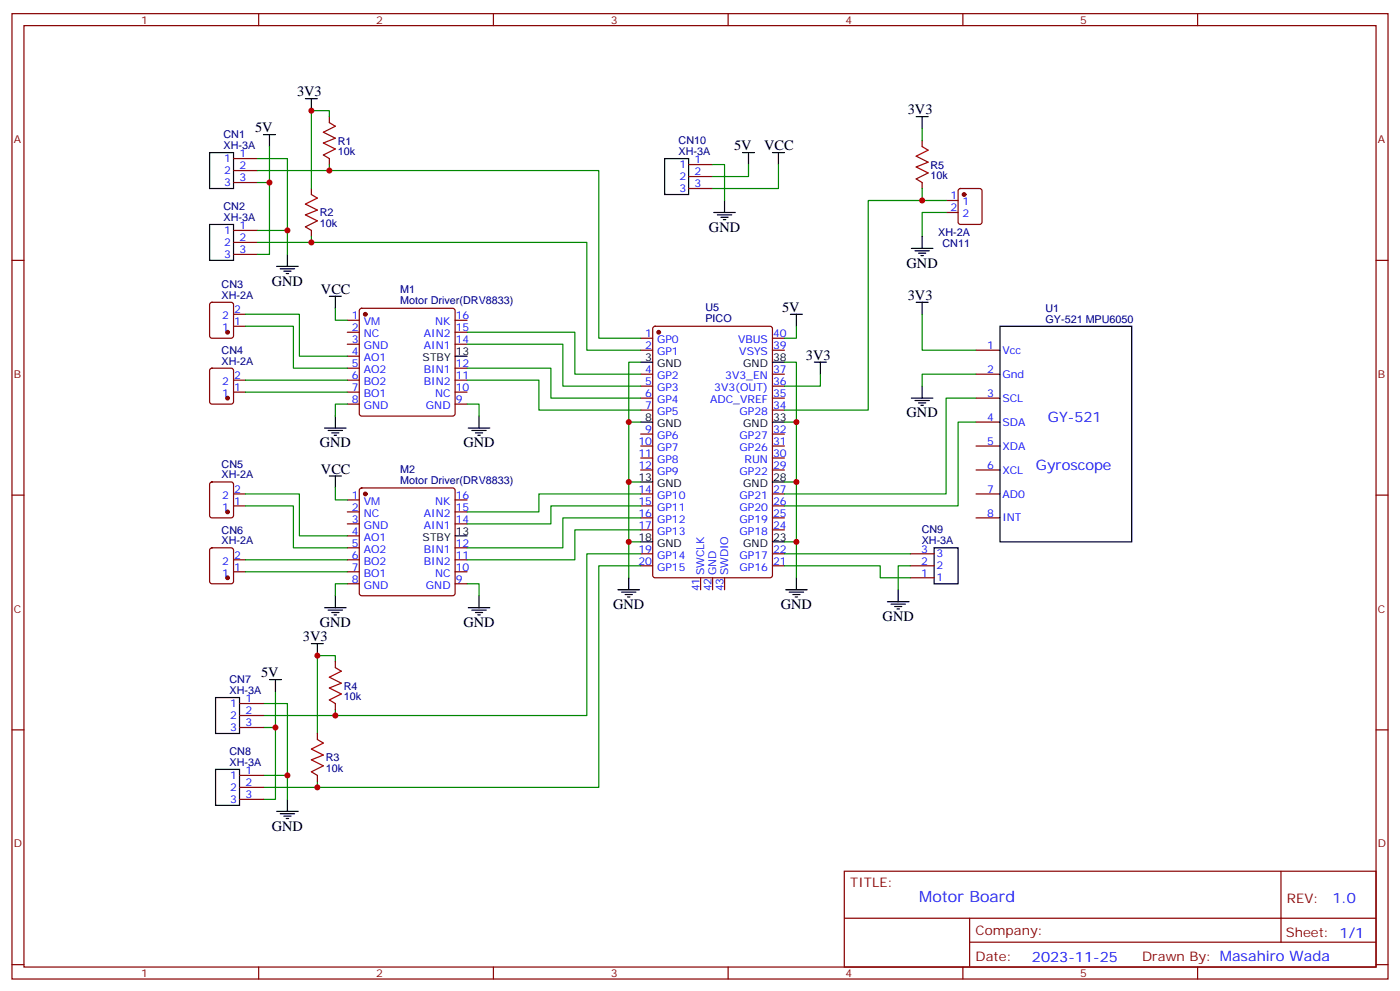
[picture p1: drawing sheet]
<svg xmlns="http://www.w3.org/2000/svg" width="412mm" height="292mm" viewBox="0 0 412 292" stroke-linecap="round" stroke-linejoin="round" font-family="sans-serif">
<g fill="none" stroke="#870000" stroke-width=".35">
<path d="M3.5 4h405.4v284.4h-405.4zM7.1 7.5h398.2v277.3h-398.2zM76.2 4v3.5M145.3 4v3.5M214.5 4v3.5M283.6 4v3.5M352.8 4v3.5M97 34.4v1.7M68.8 46.7h7M68.8 50.2h7M68.8 53.8h7M91.7 55.5v1.8"/>
<path d="M97 46.7v1.8M202.8 48.5h7.1M202.8 52h7.1M202.8 55.5h7.1M271.6 41.4v1.8M271.6 53.8v1.7M278.7 59.1h3.5M282.5 55.7l.4-.2h5.7l.6 .5 .1 9.4-.5 .7h-5.9l-.6-.5-.1-9.4zM3.5 76.7h3.6M68.8 67.9h7M68.8 71.4h7M68.8 74.9h7"/>
<path d="M91.7 67.9v1.7M278.7 62.6h3.5M405.3 76.7h3.6M62 89.2l.4-.2h5.7l.6 .5 .1 9.4-.5 .7h-5.9l-.6-.4-.1-9.5zM68.8 96.1h3.5M68.8 92.6h3.5M102.3 94.3h3.5M102.3 97.9h3.5M106.1 91l.4-.2h26.8l.5 .2 .3 .5v30.3l-.3 .5-.5 .3h-26.8l-.5-.3-.2-.5v-30.3zM134.1 94.3h3.5M134.1 97.9h3.5M188.7 99.6h3.6"/>
<path d="M192.5 96.3l.5-.2h33.8l.7 .4v73l-.4 .6-34.1 .1-.7-.5v-72.9zM227.5 99.6h3.6M62 108.7l.4-.3h5.7l.6 .5 .1 9.4-.5 .7h-5.9l-.6-.4-.1-9.5zM68.8 115.5h3.5M68.8 112h3.5M102.3 115.5h3.5M102.3 112h3.5M102.3 101.4h3.5M102.3 104.9h3.5M102.3 108.4h3.5M102.3 119h3.5M134.1 115.5h3.5"/>
<path d="M134.1 112h3.5M134.1 101.4h3.5M134.1 108.4h3.5M134.1 119h3.5M188.7 103.2h3.6M188.7 110.2h3.6M188.7 113.7h3.6M188.7 117.3h3.6M227.5 103.2h3.6M227.5 110.2h3.6M227.5 113.7h3.6M227.5 117.3h3.6"/>
<path d="M287.5 103.2h7.1M287.5 110.2h7.1M287.5 117.3h7.1M188.7 120.8h3.6M188.7 127.8h3.6M188.7 131.4h3.6M188.7 134.9h3.6M188.7 138.4h3.6M227.5 120.8h3.6M227.5 127.8h3.6M227.5 131.4h3.6M227.5 134.9h3.6"/>
<path d="M227.5 138.4h3.6M287.5 131.4h7.1M287.5 138.4h7.1M287.5 124.3h7.1M3.5 145.8h3.6M62 142.2l.4-.2h5.7l.6 .4 .1 9.4-.5 .7h-5.9l-.6-.4-.1-9.4zM68.8 149h3.5M68.8 145.5h3.5M102.3 147.2h3.5M102.3 150.8h3.5M102.3 154.3h3.5M102.3 157.8h3.5"/>
<path d="M106.1 143.9l.4-.2h26.8l.5 .2 .3 .5v30.4l-.3 .5-.5 .2h-26.8l-.5-.3-.2-.4v-30.4zM134.1 147.2h3.5M134.1 150.8h3.5M134.1 154.3h3.5M188.7 149h3.6M188.7 145.5h3.6M188.7 152.5h3.6M188.7 156.1h3.6M227.5 149h3.6M227.5 145.5h3.6M227.5 152.5h3.6M227.5 156.1h3.6"/>
<path d="M287.5 145.5h7.1M287.5 152.5h7.1M405.3 145.8h3.6M62 161.6l.4-.2h5.7l.6 .4 .1 9.4-.5 .7h-5.9l-.6-.4-.1-9.4zM68.8 168.4h3.5M68.8 164.9h3.5M102.3 168.4h3.5M102.3 164.9h3.5M102.3 161.4h3.5M102.3 171.9h3.5M134.1 168.4h3.5M134.1 164.9h3.5"/>
<path d="M134.1 161.4h3.5M134.1 171.9h3.5M188.7 163.1h3.6M188.7 166.7h3.6M206.4 170.2v3.5M209.9 170.2v3.5M213.4 170.2v3.5M227.5 163.1h3.6M227.5 166.7h3.6M268.1 163.1h7.1M268.1 166.7h7.1M268.1 170.2h7.1"/>
<path d="M98.8 194.9v1.7M3.5 215h3.6M70.6 207.2h7M70.6 210.7h7M70.6 214.3h7M93.5 216v1.8M98.8 207.2v1.8M405.3 215h3.6M70.6 228.4h7M70.6 231.9h7M70.6 235.4h7M93.5 228.4v1.8"/>
<path d="M248.7 256.6h156.6v28.2h-156.6zM377.3 256.6v20.9M248.7 270.5h156.5M285.6 277.5h119.6M285.6 270.5v14.1M3.5 284.1h3.6M76.2 284.8v3.6M145.3 284.8v3.6M214.5 284.8v3.6M283.6 284.8v3.6M352.8 284.8v3.6M405.3 284.1h3.6"/>
</g>
<g fill="#870000" stroke="#870000" stroke-width=".35">
<circle cx="67" cy="97.9" r=".53"/>
<circle cx="67" cy="117.3" r=".53"/>
<circle cx="67" cy="150.8" r=".53"/>
<circle cx="67" cy="170.2" r=".53"/>
<circle cx="107.6" cy="92.6" r=".53"/>
<circle cx="107.6" cy="145.5" r=".53"/>
<circle cx="194" cy="97.9" r=".53"/>
<circle cx="284" cy="57.3" r=".53"/>
</g>
<g fill="none" stroke="#000" stroke-width=".35">
<path d="M77.6 39.7h3.5M79.4 39.7v3.5M90 29.1h3.5M91.7 29.1v3.5M269.9 34.4h3.5M271.6 34.4v3.5M61.7 44.9h7.1v10.6h-7.1zM195.8 46.7h7v10.6h-7zM213.4 59.1v3.5M218.7 44.9h3.5M220.5 44.9v3.6M227.5 44.9h3.6"/>
<path d="M229.3 44.9v3.6M61.7 66.1h7.1v10.6h-7.1zM81.5 78.5h6.3M82.5 79.2h4.3M83.6 79.9h2.1M84.7 74.9v3.6M210.3 62.6h6.3M211.3 63.3h4.2M212.4 64h2.1M213.1 64.7h.7M268.5 73.2h6.3M269.5 73.9h4.3"/>
<path d="M270.6 74.6h2.1M271.3 75.3h.7M271.6 69.6v3.6M84.3 80.6h.7M97 87.3h3.5M98.8 87.3v3.5M232.8 92.6h3.6M234.6 92.6v3.5M269.9 89h3.5M271.6 89v3.6M294.6 96.1h38.8v63.5h-38.8zM134.1 104.9h3.5"/>
<path d="M188.7 106.7h3.6M227.5 106.7h3.6M239.9 106.7h3.5M241.7 106.7v3.5M268.5 117.3h6.3M269.5 118h4.3M270.6 118.7h2.1M271.3 119.4h.7M271.6 113.7v3.6M95.6 126.1h6.4M96.7 126.8h4.2M97.7 127.5h2.1"/>
<path d="M98.4 128.2h.7M98.8 122.6v3.5M137.9 126.1h6.4M139 126.8h4.2M140.1 127.5h2.1M140.8 128.2h.7M141.1 122.6v3.5M188.7 124.3h3.6M227.5 124.3h3.6M97 140.2h3.5M98.8 140.2v3.5M134.1 157.8h3.5"/>
<path d="M188.7 142h3.6M188.7 159.6h3.6M227.5 142h3.6M227.5 159.6h3.6M95.6 179h6.4M96.7 179.7h4.2M98.8 175.5v3.5M137.9 179h6.4M139 179.7h4.2M141.1 175.5v3.5M182 173.7h6.4M183.1 174.4h4.2"/>
<path d="M184.1 175.1h2.2M184.9 175.8h.7M185.2 170.2v3.5M231.4 173.7h6.4M232.5 174.4h4.2M233.5 175.1h2.2M234.2 175.8h.7M234.6 170.2v3.5M261.4 177.2h6.4M262.5 177.9h4.2M263.5 178.6h2.1M264.2 179.4h.7"/>
<path d="M264.6 173.7v3.5M275.2 161.4h7v10.5h-7zM91.7 189.6h3.5M93.5 189.6v3.5M97.7 180.4h2.1M98.4 181.1h.7M140.1 180.4h2.1M140.8 181.1h.7M63.5 205.5h7.1v10.5h-7.1zM79.4 200.2h3.5M81.1 200.2v3.5M63.5 226.6h7.1v10.6h-7.1z"/>
<path d="M81.5 239h6.3M82.5 239.7h4.3M84.7 235.4v3.6M83.6 240.4h2.1M84.3 241.1h.7"/>
</g>
<g fill="none" stroke="#008700" stroke-width=".35">
<path d="M97 34.4v-1.8h-5.3v22.9M271.6 37.9v3.5M75.8 46.7h8.9v28.2M75.8 50.2h100.6v49.4h12.3M75.8 53.8h3.6M79.4 43.2v31.7h-3.6M97 48.5v1.7M209.9 48.5h3.5v10.6M220.5 48.5v3.5h-10.6M229.3 48.5v7h-19.4M271.6 55.5v3.6h7.1M271.6 59.1h-15.8v61.7h-24.7"/>
<path d="M75.8 71.4h97.1v31.8h15.8M75.8 67.9h8.9M91.7 69.6v1.8M278.7 62.6h-7.1v7M72.3 92.6h15.9v12.3h14.1M72.3 96.1h14.1v12.3h15.9M98.8 90.8v3.5h3.5M137.6 97.9h31.7v12.3h19.4M234.6 96.1v3.5h-3.5M271.6 92.6v10.6h15.9M72.3 112h30M72.3 115.5h30"/>
<path d="M102.3 119h-3.5v3.6M137.6 119h3.5v3.6M137.6 101.4h28.2v12.3h22.9M137.6 108.4h24.7v8.9h26.4M137.6 112h21.1v8.8h30M188.7 106.7h-3.5v17.6M231.1 106.7h3.5v17.6M241.7 110.2v3.5h-10.6M287.5 110.2h-15.9v3.5M287.5 117.3h-8.8v28.2h-47.6M188.7 124.3h-3.5v17.7M231.1 124.3h3.5v17.7"/>
<path d="M287.5 124.3h-5.3v24.7h-51.1M72.3 145.5h15.9v12.3h14.1M72.3 149h14.1v12.4h15.9M98.8 143.7v3.5h3.5M188.7 145.5h-30v5.3h-21.1M188.7 149h-26.4v5.3h-24.7M188.7 152.5h-22.9v8.9h-28.2M188.7 156.1h-19.4v8.8h-31.7M188.7 159.6h-3.5v10.6M188.7 142h-3.5v17.6M231.1 159.6h3.5v10.6M231.1 142h3.5v17.6"/>
<path d="M72.3 164.9h30M72.3 168.4h30M102.3 171.9h-3.5v3.6M137.6 171.9h3.5v3.6M188.7 163.1h-15.8v47.6h-74.1M188.7 166.7h-12.3v65.2h-82.9M231.1 166.7h28.2v3.5h8.8M231.1 163.1h37M268.1 166.7h-3.5v7M98.8 194.9v-1.8h-5.3v22.9M77.6 207.2h7.1v21.2h-7.1M77.6 214.3h3.5"/>
<path d="M81.1 203.7v31.7h-3.5M98.8 209v1.7h-21.2M84.7 228.4v7M93.5 230.2v1.7h-15.9"/>
</g>
<path d="M97 36.1l1.8 1.1-3.6 1.7 3.6 1.8-3.6 1.4 3.6 1.8-3.6 1.7 1.8 1.1M91.7 57.3l1.8 1-3.5 1.8 3.5 1.8-3.5 1.4 3.5 1.8-3.5 1.7 1.7 1.1M271.6 43.2l1.8 1-3.5 1.8 3.5 1.8-3.5 1.4 3.5 1.7-3.5 1.8 1.7 1.1M98.8 196.6l1.7 1.1-3.5 1.8 3.5 1.7-3.5 1.4 3.5 1.8-3.5 1.8 1.8 1M93.5 217.8l1.7 1.1-3.5 1.7 3.5 1.8-3.5 1.4 3.5 1.8-3.5 1.7 1.8 1.1" fill="none" stroke="#a10000" stroke-width=".35"/>
<g fill="#c00">
<circle cx="185.2" cy="159.6" r=".88"/>
<circle cx="185.2" cy="142" r=".88"/>
<circle cx="185.2" cy="124.3" r=".88"/>
<circle cx="234.6" cy="159.6" r=".88"/>
<circle cx="234.6" cy="142" r=".88"/>
<circle cx="234.6" cy="124.3" r=".88"/>
<circle cx="84.7" cy="67.9" r=".88"/>
<circle cx="79.4" cy="53.8" r=".88"/>
<circle cx="91.7" cy="71.4" r=".88"/>
<circle cx="97" cy="50.2" r=".88"/>
<circle cx="81.1" cy="214.3" r=".88"/>
<circle cx="91.7" cy="32.6" r=".88"/>
<circle cx="93.5" cy="193.1" r=".88"/>
<circle cx="98.8" cy="210.7" r=".88"/>
<circle cx="93.5" cy="231.9" r=".88"/>
<circle cx="84.7" cy="228.4" r=".88"/>
<circle cx="271.6" cy="59.1" r=".88"/>
</g>
<text font-size="4.6" fill="#00f" x="270.8" y="265.6">Motor Board</text>
<g font-size="4.2">
<text x="87.5" y="28.4">3V3</text>
<text x="267.4" y="33.7">3V3</text>
<text x="75.1" y="38.9">5V</text>
<text x="216.3" y="44.2">5V</text>
<text x="225.1" y="44.2">VCC</text>
<text x="208.8" y="68.2">GND</text>
<text x="267.1" y="78.8">GND</text>
<text x="80.1" y="84.1">GND</text>
<text x="94.5" y="86.6">VCC</text>
<text x="267.4" y="88.3">3V3</text>
<text x="230.4" y="91.9">5V</text>
<text x="237.4" y="106">3V3</text>
<text x="267.1" y="122.9">GND</text>
<text x="94.2" y="131.7">GND</text>
<text x="136.5" y="131.7">GND</text>
<text x="94.5" y="139.5">VCC</text>
<text x="180.6" y="179.4">GND</text>
<text x="230" y="179.4">GND</text>
<text x="94.2" y="184.6">GND</text>
<text x="136.5" y="184.6">GND</text>
<text x="260" y="182.9">GND</text>
<text x="89.3" y="188.9">3V3</text>
<text x="76.9" y="199.5">5V</text>
<text x="80.1" y="244.6">GND</text>
</g>
<g font-size="4.2" fill="#00f">
<text x="308.7" y="124.3">GY-521</text>
<text x="305.2" y="138.4">Gyroscope</text>
<text x="392.5" y="265.9">1.0</text>
<text x="304" y="283.2">2023-11-25</text>
</g>
<g font-size="3.9" fill="#800">
<text x="250.5" y="261.2">TITLE:</text>
<text x="379.1" y="265.9">REV:</text>
<text x="287.4" y="275.4">Company:</text>
<text x="378.7" y="276">Sheet: 1/1</text>
<text x="287.4" y="283.1">Date:</text>
<text x="336.4" y="283.2">Drawn By: Masahiro Wada</text>
</g>
<g font-size="3.2" fill="#800">
<text x="41.6" y="7">1</text>
<text x="110.8" y="7">2</text>
<text x="179.9" y="7">3</text>
<text x="249.1" y="7">4</text>
<text x="318.2" y="7">5</text>
<text x="4.1" y="42.1">A</text>
<text x="405.9" y="42.1">A</text>
<text x="4.1" y="111.3">B</text>
<text x="405.9" y="111.3">B</text>
<text x="4.1" y="180.4">C</text>
<text x="405.9" y="180.4">C</text>
<text x="4.1" y="249.6">D</text>
<text x="405.9" y="249.6">D</text>
<text x="41.6" y="287.8">1</text>
<text x="110.8" y="287.8">2</text>
<text x="179.9" y="287.8">3</text>
<text x="249.1" y="287.8">4</text>
<text x="318.2" y="287.8">5</text>
</g>
<g font-size="3.2" fill="#000080">
<text x="65.8" y="40.7">CN1</text>
<text x="65.8" y="43.9">XH-3A</text>
<text x="99.5" y="45.8">10k</text>
<text x="99.5" y="42.6">R1</text>
<text x="199.9" y="45.6">XH-3A</text>
<text x="199.9" y="42.5">CN10</text>
<text x="274.1" y="52.8">10k</text>
<text x="274.1" y="49.6">R5</text>
<text x="65.8" y="65.1">XH-3A</text>
<text x="65.8" y="61.9">CN2</text>
<text x="94.2" y="63.7">R2</text>
<text x="94.2" y="66.9">10k</text>
<text x="276.4" y="69.6">XH-2A</text>
<text x="277.6" y="72.7">CN11</text>
<text x="65.3" y="88">XH-2A</text>
<text x="65.3" y="84.9">CN3</text>
<text x="117.9" y="89.6">Motor Driver(DRV8833)</text>
<text x="117.9" y="86.4">M1</text>
<text x="207.8" y="94.9">PICO</text>
<text x="207.8" y="91.7">U5</text>
<text x="308" y="95">GY-521 MPU6050</text>
<text x="308" y="91.9">U1</text>
<text x="65.3" y="107.4">XH-2A</text>
<text x="65.3" y="104.3">CN4</text>
<text x="65.3" y="137.8">CN5</text>
<text x="65.3" y="140.9">XH-2A</text>
<text x="117.9" y="142.5">Motor Driver(DRV8833)</text>
<text x="117.9" y="139.3">M2</text>
<text x="65.3" y="160.3">XH-2A</text>
<text x="65.3" y="157.2">CN6</text>
<text x="271.5" y="160.3">XH-3A</text>
<text x="271.5" y="157.1">CN9</text>
<text x="67.6" y="201.2">CN7</text>
<text x="101.2" y="203.1">R4</text>
<text x="67.6" y="204.4">XH-3A</text>
<text x="101.2" y="206.3">10k</text>
<text x="67.6" y="225.6">XH-3A</text>
<text x="67.6" y="222.4">CN8</text>
<text x="96" y="227.4">10k</text>
<text x="96" y="224.3">R3</text>
</g>
<g font-size="3.2" fill="#00f">
<text x="66.1" y="47.8">1</text>
<text x="70.6" y="46.4">1</text>
<text x="66.1" y="51.3">2</text>
<text x="70.6" y="49.9">2</text>
<text x="70.6" y="53.4">3</text>
<text x="200.1" y="49.5">1</text>
<text x="200.1" y="53.1">2</text>
<text x="204.6" y="48.1">1</text>
<text x="204.6" y="51.6">2</text>
<text x="66.1" y="54.8">3</text>
<text x="200.1" y="56.6">3</text>
<text x="204.6" y="55.2">3</text>
<text x="280" y="58.7">1</text>
<text x="280" y="62.2">2</text>
<text x="283.5" y="60.5">1</text>
<text x="283.5" y="64">2</text>
<text x="66.1" y="68.9">1</text>
<text x="70.6" y="67.5">1</text>
<text x="70.6" y="71">2</text>
<text x="66.1" y="72.5">2</text>
<text x="66.1" y="76">3</text>
<text x="70.6" y="74.6">3</text>
<text x="65.5" y="94">2</text>
<text x="69" y="95.7">1</text>
<text x="69" y="92.2">2</text>
<text x="103.6" y="94">1</text>
<text x="107.1" y="95.7">VM</text>
<text x="128.2" y="95.7">NK</text>
<text x="134.2" y="94">16</text>
<text x="65.5" y="97.5">1</text>
<text x="103.6" y="97.5">2</text>
<text x="103.6" y="101">3</text>
<text x="107.1" y="99.3">NC</text>
<text x="124.9" y="99.3">AIN2</text>
<text x="134.2" y="101">14</text>
<text x="134.2" y="97.5">15</text>
<text x="190.1" y="99.3">1</text>
<text x="193.6" y="101">GP0</text>
<text x="217.4" y="101">VBUS</text>
<text x="227.7" y="99.3">40</text>
<text x="103.6" y="104.6">4</text>
<text x="107.1" y="102.8">GND</text>
<text x="107.1" y="106.3">AO1</text>
<text x="124.9" y="102.8">AIN1</text>
<text x="190.1" y="102.8">2</text>
<text x="193.6" y="104.6">GP1</text>
<text x="217.8" y="104.6">VSYS</text>
<text x="227.7" y="102.8">39</text>
<text x="290.8" y="102.8">1</text>
<text x="295.3" y="104.2">Vcc</text>
<text x="65.5" y="113.4">2</text>
<text x="69" y="111.6">2</text>
<text x="103.6" y="108.1">5</text>
<text x="103.6" y="111.6">6</text>
<text x="107.1" y="109.9">AO2</text>
<text x="107.1" y="113.4">BO2</text>
<text x="124.9" y="113.4">BIN2</text>
<text x="124.9" y="109.9">BIN1</text>
<text x="134.2" y="111.6">11</text>
<text x="134.2" y="108.1">12</text>
<text x="190.1" y="109.9">4</text>
<text x="190.1" y="113.4">5</text>
<text x="193.6" y="111.6">GP2</text>
<text x="213.6" y="111.6">3V3_EN</text>
<text x="227.7" y="113.4">36</text>
<text x="227.7" y="109.9">37</text>
<text x="290.8" y="109.9">2</text>
<text x="295.3" y="111.3">Gnd</text>
<text x="65.5" y="116.9">1</text>
<text x="69" y="115.1">1</text>
<text x="103.6" y="115.1">7</text>
<text x="103.6" y="118.7">8</text>
<text x="107.1" y="116.9">BO1</text>
<text x="128.2" y="116.9">NC</text>
<text x="134.2" y="118.7">9</text>
<text x="134.2" y="115.1">10</text>
<text x="190.1" y="116.9">6</text>
<text x="193.6" y="115.1">GP3</text>
<text x="193.6" y="118.7">GP4</text>
<text x="209.2" y="118.7">ADC_VREF</text>
<text x="210.4" y="115.1">3V3(OUT)</text>
<text x="227.7" y="116.9">35</text>
<text x="290.8" y="116.9">3</text>
<text x="295.3" y="118.3">SCL</text>
<text x="107.1" y="120.4">GND</text>
<text x="125.5" y="120.4">GND</text>
<text x="190.1" y="120.4">7</text>
<text x="193.6" y="122.2">GP5</text>
<text x="217.8" y="122.2">GP28</text>
<text x="227.7" y="120.4">34</text>
<text x="290.8" y="124">4</text>
<text x="295.3" y="125.4">SDA</text>
<text x="188.1" y="131">10</text>
<text x="190.1" y="127.5">9</text>
<text x="193.6" y="129.3">GP6</text>
<text x="217.8" y="129.3">GP27</text>
<text x="227.7" y="131">31</text>
<text x="227.7" y="127.5">32</text>
<text x="290.8" y="131">5</text>
<text x="188.1" y="134.5">11</text>
<text x="193.6" y="132.8">GP7</text>
<text x="193.6" y="136.3">GP8</text>
<text x="217.8" y="132.8">GP26</text>
<text x="219.3" y="136.3">RUN</text>
<text x="227.7" y="134.5">30</text>
<text x="295.3" y="132.4">XDA</text>
<text x="188.1" y="138.1">12</text>
<text x="193.6" y="139.8">GP9</text>
<text x="217.8" y="139.8">GP22</text>
<text x="227.7" y="138.1">29</text>
<text x="290.8" y="138.1">6</text>
<text x="295.3" y="139.5">XCL</text>
<text x="65.5" y="146.9">2</text>
<text x="69" y="148.7">1</text>
<text x="69" y="145.1">2</text>
<text x="103.6" y="146.9">1</text>
<text x="107.1" y="148.7">VM</text>
<text x="128.2" y="148.7">NK</text>
<text x="134.2" y="146.9">16</text>
<text x="188.1" y="145.1">14</text>
<text x="188.1" y="148.7">15</text>
<text x="193.6" y="146.9">GP10</text>
<text x="217.8" y="146.9">GP21</text>
<text x="227.7" y="148.7">26</text>
<text x="227.7" y="145.1">27</text>
<text x="290.8" y="145.1">7</text>
<text x="295.3" y="146.5">AD0</text>
<text x="65.5" y="150.4">1</text>
<text x="103.6" y="150.4">2</text>
<text x="103.6" y="154">3</text>
<text x="107.1" y="152.2">NC</text>
<text x="107.1" y="155.7">GND</text>
<text x="124.9" y="155.7">AIN1</text>
<text x="124.9" y="152.2">AIN2</text>
<text x="134.2" y="154">14</text>
<text x="134.2" y="150.4">15</text>
<text x="188.1" y="152.2">16</text>
<text x="188.1" y="155.7">17</text>
<text x="193.6" y="150.4">GP11</text>
<text x="193.6" y="154">GP12</text>
<text x="217.8" y="154">GP19</text>
<text x="217.8" y="150.4">GP20</text>
<text x="227.7" y="155.7">24</text>
<text x="227.7" y="152.2">25</text>
<text x="290.8" y="152.2">8</text>
<text x="295.3" y="153.6">INT</text>
<text x="103.6" y="157.5">4</text>
<text x="103.6" y="161">5</text>
<text x="107.1" y="159.2">AO1</text>
<text x="134.2" y="161">12</text>
<text x="193.6" y="157.5">GP13</text>
<text x="217.8" y="157.5">GP18</text>
<text x="65.5" y="166.3">2</text>
<text x="69" y="164.5">2</text>
<text x="103.6" y="164.5">6</text>
<text x="107.1" y="162.8">AO2</text>
<text x="107.1" y="166.3">BO2</text>
<text x="124.9" y="166.3">BIN2</text>
<text x="124.9" y="162.8">BIN1</text>
<text x="134.2" y="164.5">11</text>
<text x="188.1" y="162.8">19</text>
<text x="188.1" y="166.3">20</text>
<text x="193.6" y="164.5">GP14</text>
<text x="217.8" y="164.5">GP17</text>
<text x="227.7" y="166.3">21</text>
<text x="227.7" y="162.8">22</text>
<text x="271.4" y="166.3">2</text>
<text x="271.4" y="162.8">3</text>
<text x="275.9" y="167.7">2</text>
<text x="275.9" y="164.2">3</text>
<text x="65.5" y="169.8">1</text>
<text x="69" y="168.1">1</text>
<text x="103.6" y="168.1">7</text>
<text x="103.6" y="171.6">8</text>
<text x="107.1" y="169.8">BO1</text>
<text x="107.1" y="173.4">GND</text>
<text x="125.5" y="173.4">GND</text>
<text x="128.2" y="169.8">NC</text>
<text x="134.2" y="171.6">9</text>
<text x="134.2" y="168.1">10</text>
<text x="193.6" y="168.1">GP15</text>
<text x="207.4" y="169.5" transform="rotate(-90 207.4 169.5)">SWCLK</text>
<text x="211" y="169.5" transform="rotate(-90 211 169.5)">GND</text>
<text x="214.5" y="169.5" transform="rotate(-90 214.5 169.5)">SWDIO</text>
<text x="217.8" y="168.1">GP16</text>
<text x="271.4" y="169.8">1</text>
<text x="275.9" y="171.2">1</text>
<text x="206" y="174.2" transform="rotate(-90 206 174.2)">41</text>
<text x="209.5" y="174.2" transform="rotate(-90 209.5 174.2)">42</text>
<text x="213.1" y="174.2" transform="rotate(-90 213.1 174.2)">43</text>
<text x="67.8" y="208.3">1</text>
<text x="72.3" y="206.9">1</text>
<text x="67.8" y="211.8">2</text>
<text x="67.8" y="215.3">3</text>
<text x="72.3" y="210.4">2</text>
<text x="72.3" y="213.9">3</text>
<text x="67.8" y="229.4">1</text>
<text x="67.8" y="233">2</text>
<text x="72.3" y="228">1</text>
<text x="72.3" y="231.6">2</text>
<text x="67.8" y="236.5">3</text>
<text x="72.3" y="235.1">3</text>
</g>
<g font-size="3.2">
<text x="124.5" y="106.3">STBY</text>
<text x="134.2" y="104.6">13</text>
<text x="190.1" y="106.3">3</text>
<text x="227.7" y="106.3">38</text>
<text x="193.6" y="108.1">GND</text>
<text x="219" y="108.1">GND</text>
<text x="190.1" y="124">8</text>
<text x="193.6" y="125.7">GND</text>
<text x="219" y="125.7">GND</text>
<text x="227.7" y="124">33</text>
<text x="188.1" y="141.6">13</text>
<text x="193.6" y="143.4">GND</text>
<text x="219" y="143.4">GND</text>
<text x="227.7" y="141.6">28</text>
<text x="124.5" y="159.2">STBY</text>
<text x="134.2" y="157.5">13</text>
<text x="188.1" y="159.2">18</text>
<text x="193.6" y="161">GND</text>
<text x="219" y="161">GND</text>
<text x="227.7" y="159.2">23</text>
</g>
</svg>
